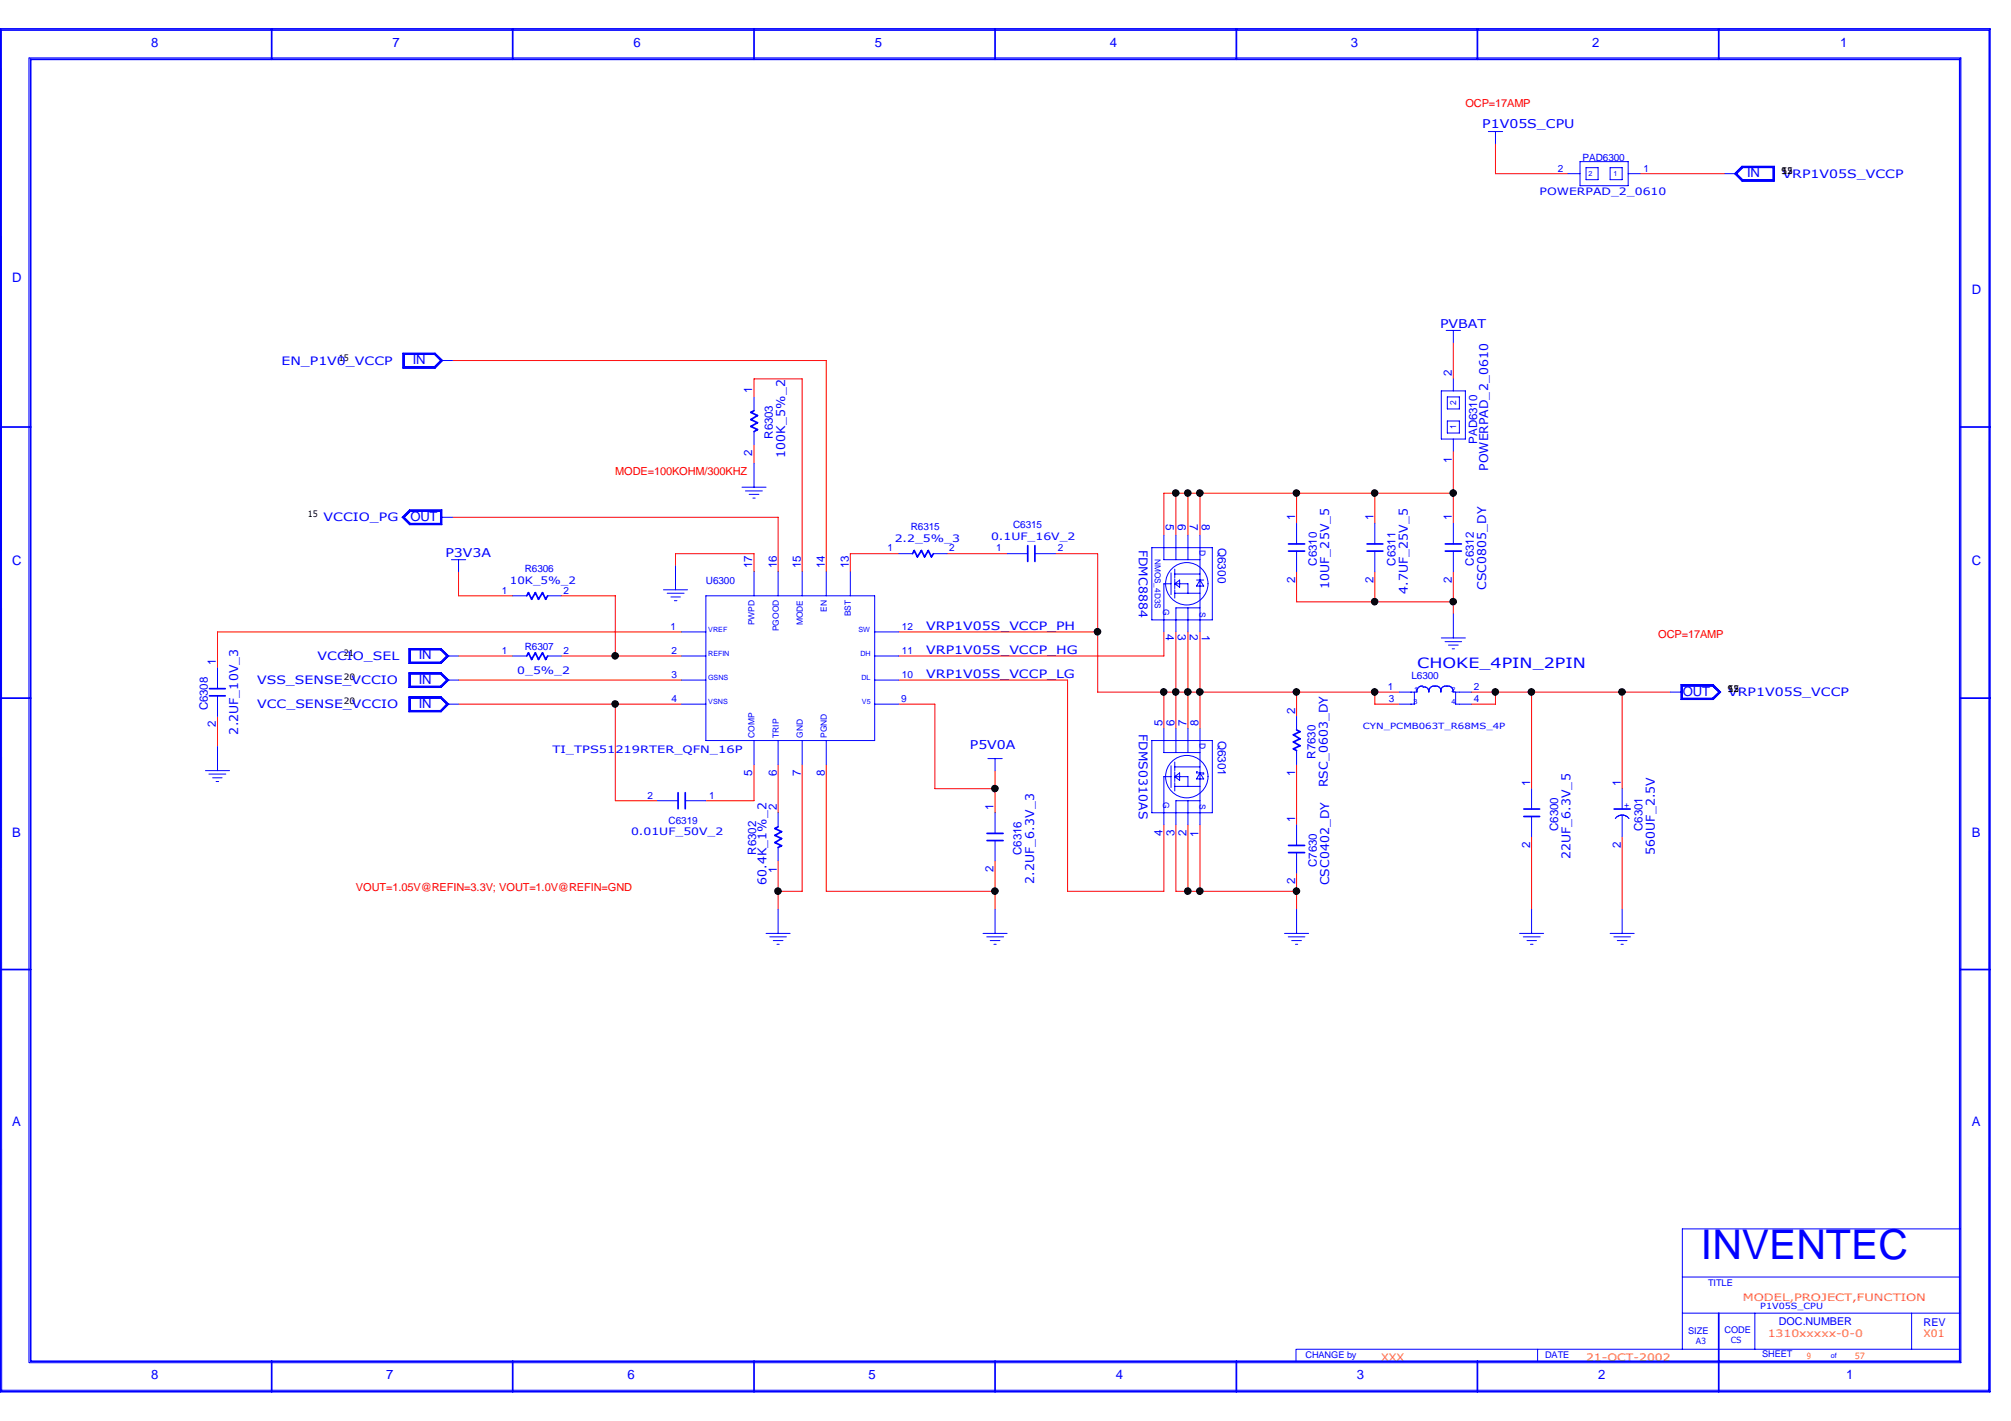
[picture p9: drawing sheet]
<svg xmlns="http://www.w3.org/2000/svg" width="297mm" height="210mm" viewBox="0 0 297 210" stroke-linecap="round" stroke-linejoin="round" font-family="sans-serif">
<g fill="none" stroke="#f00" stroke-width=".15">
<path d="M220.9 21.2v4.5h10.7M242.3 25.7h12.5M66.8 53.3h55.2v31.2M111.4 58.6v-2.6h7.1v28.5M214.7 50.6v5.4M66.8 76.4h48.1v8.1M111.4 65.7v2.7M173.7 72.9v6.2M175.5 72.9v6.2M177.2 72.9v6.2M191.5 72.9v4.4M203.1 72.9v4.4"/>
<path d="M214.7 72.9h-42.8v6.2M214.7 66.6v10.7M67.7 84.5v3.5h8M67.7 96.9h8M82.9 88h8v8.9M82.9 96.9h17.8M99.8 83.6v-1.8h11.6v2.7M100.7 93.3h-68.6v5.4M132.8 93.3h29.3M132.8 81.8h-7.2v2.7M139.9 81.8h8.9M155.9 81.8h6.2v20.4h44.6"/>
<path d="M171.9 93.3v3.6h-39.1M173.7 93.3v14.3M175.5 93.3v14.3M177.2 93.3v14.3M191.5 84.5v4.4h23.2M203.1 84.5v4.4M214.7 84.5v6.2M32.1 105.8v4.5M67.7 104h33M67.7 100.5h33M90.9 104v14.3h6.2M111.4 112.9v5.4h-7.1"/>
<path d="M114.9 112.9v7.2M118.5 112.9v18.8h-3.6M122 112.9v18.8h25M132.8 104h5.3v12.5h8.9M132.8 100.5h24.9v31.2h14.2v-9.9M147 113.8v6.3M171.9 102.2v5.4M191.5 102.2v3.6M191.5 112.9v8.9M203.1 102.2v1.8h3.6M217.3 102.2h29.4M220.9 102.2v1.8h-3.6"/>
<path d="M226.2 102.2v14.3M239.6 102.2v14.3M114.9 127.2v7.1M147 127.2v7.1M173.7 121.8v9.9h17.8M175.5 121.8v9.9M177.2 121.8v9.9M191.5 128.9v5.4M226.2 123.6v10.7M239.6 123.6v10.7"/>
</g>
<g fill="none" stroke="#00f" stroke-width=".15">
<path d="M.2 4.4l.1 201M.3 4.5h293.4M4.3 8.6v192.7M4.3 8.6h285.3v192.7h-285.3M219.8 19.4h2.2M220.9 19.4v1.8M293.8 4.5l-.1 200.9h-293.4M231.6 25.7h1.8M233.4 23.9h7.1v3.5h-7.1zM234.3 24.8h1.7v1.7h-1.7zM237.8 24.8h1.8v1.7h-1.8zM240.5 25.7h1.8"/>
<path d="M254.8 25.7h1.7M256.3 25.7l1-1.1h4.7v2.1h-4.7zM256.4 25.7l1-1h4.6v1.9h-4.6zM257.3 24.6h4.8v2.2h-4.8l-1.1-1.1zM257.4 24.8h4.5v1.7h-4.5l-.9-.8zM59.5 52.2h4.8l1.1 1.1-1.1 1.1h-4.8zM59.6 52.2h4.7l1 1.1-1 1h-4.7zM59.6 52.3h4.6l.9 1-.9 .9h-4.6zM59.7 52.4h4.5l.9 .9-.9 .8h-4.5zM65.1 53.3h1.7M111.4 58.6v2.1M212.9 57.7h3.5v7.2h-3.5z"/>
<path d="M213.6 48.8h2.1M213.8 58.6h1.8v1.8h-1.8zM214.7 48.8v1.8M214.7 56v1.7M59.5 76.4l1-1h4.7v2.1h-4.7zM59.6 76.4l1-.9h4.5v1.9h-4.5zM59.7 76.4l.9-.9h4.5v1.8h-4.5zM60.5 75.3h4.8v2.2h-4.8l-1.1-1.1zM65.1 76.4h1.7M109.6 72h3.6M110.1 72.5h2.5M110.7 73h1.4"/>
<path d="M111.2 73.6h.3M111.4 63.8v1.9M111.4 68.4v3.6M171.9 79.1v3.6h5.3M173.7 79.1v3.6M175.5 79.1v3.6M177.2 79.1v14.2M191.5 77.3v3M203.1 77.3v3M213.8 62.2h1.8v1.8h-1.8zM214.7 64.9v1.7M214.7 77.3v3"/>
<path d="M32.1 98.7v3M60.4 99.4h4.7l1.2 1.1-1.2 1.1h-4.7zM60.4 95.8h4.7l1.2 1.1-1.2 1.1h-4.7zM60.4 99.4h4.7l1.1 1.1-1.1 1h-4.7zM60.4 95.9h4.7l1.1 1-1.1 1.1h-4.7zM60.5 95.9h4.6l1 1-1 1h-4.6zM60.5 99.5h4.6l1 1-1 .9h-4.6zM60.6 99.6h4.5l.9 .9-.9 .8h-4.5zM60.6 96h4.5l.9 .9-.9 .9h-4.5zM66 96.9h1.7M66.7 82.7h2.1M67.7 82.7v1.8"/>
<path d="M75.7 88h2.1M75.7 96.9h2.1M80.9 88h2M80.9 96.9h2M98 87.1h3.6M98.5 87.6h2.5M99.1 88.2h1.4M99.6 88.7h.4M99.8 83.6v3.5M100.7 96.9h3.6M100.7 93.3h3.6M104.3 88h24.9v21.4h-24.9z"/>
<path d="M111.4 84.5v3.5M114.9 84.5v3.5M118.5 84.5v3.5M122 84.5v3.5M125.6 84.5v3.5M129.2 96.9h3.6M129.2 93.3h3.6M132.8 81.8h2M137.9 81.8h2M148.8 81.8h3M152.9 81.8h3M170.1 80.9h9v10.7h-9z"/>
<path d="M173 84.6v3.2M173 86.2h-1.1v7.1M173.5 87.6h3.7M173.5 84.1v1.2M173.5 85.5v1.5M173.5 87.1v1.2M173.5 86.2h2v1.4M173.5 86.2l.7-.5v1zM173.5 84.8h3.7M175.5 89.8v3.5M176.7 85.7h1.1M177.2 89.8h-3.5v3.5"/>
<path d="M177.2 85.7l.6 .9h-1.1zM191.5 81.4v3.1M203.1 81.4v3.1M212.9 94.2h3.5M213.4 94.8h2.5M213.9 95.3h1.5M214.5 95.8h.3M214.7 81.4v3.1M214.7 90.7v3.5M30.3 113.8h3.6M30.9 114.3h2.5M31.4 114.9h1.4"/>
<path d="M31.9 115.4h.4M32.1 102.8v3M32.1 110.3v3.5M60.4 102.9h4.7l1.2 1.1-1.2 1.2h-4.7zM60.4 103h4.7l1.1 1-1.1 1.1h-4.7zM60.5 103.1h4.6l1 .9-1 1h-4.6zM60.6 103.1h4.5l.9 .9-.9 .9h-4.5zM66 100.5h1.7M66 104h1.7M97.1 118.3h3.1M100.7 100.5h3.6M100.7 104h3.6"/>
<path d="M101.2 118.3h3.1M111.4 109.4v3.5M114.9 109.4v3.5M118.5 109.4v3.5M122 109.4v3.5M129.2 100.5h3.6M129.2 104h3.6M145.9 112.1h2.1M147 112.1v1.7M170.1 109.4h9v10.7h-9zM171.9 107.6v3.6h5.3M173 113.1v3.2"/>
<path d="M173 114.7h-1.1v7.1M173.5 112.6v1.2M173.5 114v1.4M173.5 115.6v1.2M173.5 116.2h3.7M173.5 113.3h3.7M173.5 114.7l.7-.5v1.1zM173.5 114.7h2v1.5M173.7 107.6v3.6M175.5 107.6v3.6M175.5 118.3v3.5M176.9 114h-.2v.2h1.1v.1h-.2"/>
<path d="M177.2 118.3h-3.5v3.5M177.2 114.2l.6 .9h-1.1zM177.2 107.6v14.2M191.5 105.8v2M191.5 110.9v2M208.9 102.2v1.8h-2.2M209.3 102.1v.1h-2.6M209.5 101.6l-.2 .4M210 101.3l-.5 .2M210.1 101.3h.1M210.4 101.5h-.2M210.4 101.5l.4 .1"/>
<path d="M210.9 101.7l.1 .4M211 102.2h.1M211.1 102.1v.1M211.3 101.6l-.2 .4M211.8 101.3l-.5 .2M211.8 101.3h.3M212 101.3l-.1 .1M212.2 101.3l.4 .3M212.7 101.6l.1 .5M212.8 102.1v.1M213 101.6l-.2 .4M213.5 101.3l-.4 .2"/>
<path d="M213.6 101.3l.1 .1M213.9 101.3l-.2 .1M213.9 101.3l.5 .3M214.5 101.6l.1 .5M214.6 102.1v.1h.9M215 102.2v1.8h.5M215.6 104h1.7M215.6 102.2h1.7M226.2 116.5v3M239.6 116.5v3M246.7 102.2h1.8M248.3 101.1h4.8l1.1 1.1-1.1 1.1h-4.8z"/>
<path d="M248.4 101.2h4.6l1.1 1-1.1 1.1h-4.6zM248.5 101.3h4.5l1 .9-1 1h-4.5zM248.5 101.3h4.4l1 .9-1 .9h-4.4zM113.2 137.9h3.5M113.7 138.4h2.5M114.2 138.9h1.5M114.8 139.5h.3M114.9 120.1v2M114.9 125.2v2M114.9 134.3v3.6M145.2 137.9h3.6M145.8 138.4h2.4"/>
<path d="M146.3 138.9h1.4M146.8 139.5h.3M147 120.1v3M147 124.2v3M147 134.3v3.6M189.7 137.9h3.6M190.3 138.4h2.4M190.8 138.9h1.4M191.3 139.5h.4M191.5 121.8v3.1M191.5 125.9v3M191.5 134.3v3.6"/>
<path d="M224.4 137.9h3.6M225 138.4h2.5M225.5 138.9h1.4M226.1 139.5h.3M226.2 120.6v3M226.2 134.3v3.6M237.8 137.9h3.6M238.4 138.4h2.4M238.7 120.8l-.1 .1M238.9 138.9h1.4M239.4 139.5h.4M239.6 120.4h-.4l-.4 .3"/>
<path d="M239.6 120.4v3.2M239.6 134.3v3.6M239.6 120.4h.4l.4 .3M240 120.5h.1M240.5 120.8l.1 .1M191.4 199.3v1.8M191.5 199.3h98M227.1 199.3v1.8M248.5 181.5v17.8M248.5 194h41M248.5 188.6h41M248.6 181.5h41"/>
<path d="M259.2 194v5.3M282.4 194v5.3"/>
<circle cx="175.3" cy="86.2" r="3.1"/>
<circle cx="175.3" cy="114.7" r="3.1"/>
</g>
<g fill="none" stroke="#00f" stroke-width=".25">
<path d="M0 4.3h293.9v201.3h-293.9zM40.1 4.3v4.5M75.7 4.3v4.5M111.4 4.3v4.5M147 4.3v4.5M182.6 4.3v4.5M218.2 4.3v4.5M253.9 4.3v4.5M289.5 8.8h-285v192.3h285M289.5 8.7v192.4M0 63.1h4.5M111.4 60.7l-.5 .2 1 .5-1 .6 1 .4-1 .6 1 .5-.5 .3"/>
<path d="M289.5 63.1h4.4M77.8 88l.3-.5 .4 1 .6-1 .4 1 .6-1 .5 1 .3-.5M77.8 96.9l.3-.5 .4 1 .6-1 .4 1 .6-1 .5 1 .3-.5M134.8 81.8l.2-.5 .5 1 .6-1 .5 1 .5-1 .5 1 .3-.5M151.8 80.6v2.3M152.9 80.6v2.3M190.3 80.3h2.4M190.3 81.4h2.4M201.9 80.3h2.4M201.9 81.4h2.4M213.5 80.3h2.4M213.5 81.4h2.4"/>
<path d="M0 103.1h4.5M30.9 101.7h2.4M30.9 102.8h2.4M100.2 117.1v2.4M101.2 117.1v2.4M191.5 107.8l.5 .3-1 .4 1 .6-1 .5 1 .6-1 .4 .5 .3M225.1 119.5h2.3M238.4 119.5h2.4M289.5 103.1h4.4M114.9 122.1l-.4 .3 .9 .5-.9 .5 .9 .5-.9 .6 .9 .4-.5 .3M145.8 123.1h2.4M145.8 124.2h2.4"/>
<path d="M190.3 124.9h2.4M190.3 125.9h2.4M225.1 120.6h2.3M0 143.2h4.5M289.5 143.2h4.4M253.9 194v11.6M40.1 201.1v4.5M75.7 201.1v4.5M111.4 201.1v4.5M147 201.1v4.5M182.6 201.1v4.5M218.2 201.1v4.5"/>
</g>
<g fill="#000">
<circle cx="173.7" cy="72.8" r=".49"/>
<circle cx="175.4" cy="72.8" r=".49"/>
<circle cx="177.2" cy="72.8" r=".49"/>
<circle cx="191.5" cy="72.8" r=".49"/>
<circle cx="203" cy="72.8" r=".49"/>
<circle cx="214.6" cy="72.8" r=".49"/>
<circle cx="90.9" cy="96.9" r=".49"/>
<circle cx="162.1" cy="93.3" r=".49"/>
<circle cx="203" cy="88.9" r=".49"/>
<circle cx="214.6" cy="88.9" r=".49"/>
<circle cx="90.9" cy="104" r=".49"/>
<circle cx="147" cy="116.5" r=".49"/>
<circle cx="171.9" cy="102.2" r=".49"/>
<circle cx="173.7" cy="102.2" r=".49"/>
<circle cx="175.4" cy="102.2" r=".49"/>
<circle cx="177.2" cy="102.2" r=".49"/>
<circle cx="191.5" cy="102.2" r=".49"/>
<circle cx="203" cy="102.2" r=".49"/>
<circle cx="220.9" cy="102.2" r=".49"/>
<circle cx="226.2" cy="102.2" r=".49"/>
<circle cx="239.6" cy="102.2" r=".49"/>
<circle cx="114.9" cy="131.6" r=".49"/>
<circle cx="147" cy="131.6" r=".49"/>
<circle cx="175.4" cy="131.6" r=".49"/>
<circle cx="177.2" cy="131.6" r=".49"/>
<circle cx="191.5" cy="131.6" r=".49"/>
</g>
<g fill="none" stroke="#000" stroke-width=".15">
<circle cx="173.7" cy="72.8" r=".49"/>
<circle cx="175.4" cy="72.8" r=".49"/>
<circle cx="177.2" cy="72.8" r=".49"/>
<circle cx="191.5" cy="72.8" r=".49"/>
<circle cx="203" cy="72.8" r=".49"/>
<circle cx="214.6" cy="72.8" r=".49"/>
<circle cx="90.9" cy="96.9" r=".49"/>
<circle cx="162.1" cy="93.3" r=".49"/>
<circle cx="203" cy="88.9" r=".49"/>
<circle cx="214.6" cy="88.9" r=".49"/>
<circle cx="90.9" cy="104" r=".49"/>
<circle cx="147" cy="116.5" r=".49"/>
<circle cx="171.9" cy="102.2" r=".49"/>
<circle cx="173.7" cy="102.2" r=".49"/>
<circle cx="175.4" cy="102.2" r=".49"/>
<circle cx="177.2" cy="102.2" r=".49"/>
<circle cx="191.5" cy="102.2" r=".49"/>
<circle cx="203" cy="102.2" r=".49"/>
<circle cx="220.9" cy="102.2" r=".49"/>
<circle cx="226.2" cy="102.2" r=".49"/>
<circle cx="239.6" cy="102.2" r=".49"/>
<circle cx="114.9" cy="131.6" r=".49"/>
<circle cx="147" cy="131.6" r=".49"/>
<circle cx="175.4" cy="131.6" r=".49"/>
<circle cx="177.2" cy="131.6" r=".49"/>
<circle cx="191.5" cy="131.6" r=".49"/>
</g>
<text font-size="6.1" fill="#00f" x="251.2" y="186">INVENTEC</text>
<text font-size="2.1" fill="#00f" x="209.3" y="98.7">CHOKE_4PIN_2PIN</text>
<g font-size="1.9" fill="#00f">
<text x="22.3" y="6.9">8</text>
<text x="58" y="6.9">7</text>
<text x="93.6" y="6.9">6</text>
<text x="129.2" y="6.9">5</text>
<text x="163.9" y="6.9">4</text>
<text x="199.5" y="6.9">3</text>
<text x="235.2" y="6.9">2</text>
<text x="271.8" y="6.9">1</text>
<text x="258.1" y="26.2">IN</text>
<text x="1.8" y="41.7">D</text>
<text x="291.2" y="43.4">D</text>
<text x="61" y="53.8">IN</text>
<text x="60.6" y="76.9">OUT</text>
<text x="1.8" y="83.5">C</text>
<text x="291.2" y="83.5">C</text>
<text x="61.8" y="101">IN</text>
<text x="61.8" y="97.4">IN</text>
<text x="61.8" y="104.5">IN</text>
<text x="248.6" y="102.7">OUT</text>
<text x="1.8" y="123.6">B</text>
<text x="291.2" y="123.6">B</text>
<text x="1.8" y="166.3">A</text>
<text x="291.2" y="166.3">A</text>
<text x="22.3" y="203.7">8</text>
<text x="57.1" y="203.7">7</text>
<text x="92.7" y="203.7">6</text>
<text x="128.3" y="203.7">5</text>
<text x="164.8" y="203.7">4</text>
<text x="200.4" y="203.7">3</text>
<text x="236" y="203.7">2</text>
<text x="272.7" y="203.7">1</text>
</g>
<g font-size="1.8" fill="#00f">
<text x="218.9" y="19">P1V05S_CPU</text>
<text x="212.7" y="48.4">PVBAT</text>
<text x="116" y="67.6" transform="rotate(-90 116 67.6)">100K_5%_2</text>
<text x="219.8" y="69.6" transform="rotate(-90 219.8 69.6)">POWERPAD_2_0610</text>
<text x="65.8" y="82.2">P3V3A</text>
<text x="168.2" y="81.2" transform="rotate(90 168.2 81.2)">FDMC8884</text>
<text x="196.3" y="87" transform="rotate(-90 196.3 87)">10UF_25V_5</text>
<text x="207.9" y="87.8" transform="rotate(-90 207.9 87.8)">4.7UF_25V_5</text>
<text x="219.5" y="87.1" transform="rotate(-90 219.5 87.1)">CSC0805_DY</text>
<text x="35.2" y="108.5" transform="rotate(-90 35.2 108.5)">2.2UF_10V_3</text>
<text x="143.3" y="110.7">P5V0A</text>
<text x="168.2" y="108.5" transform="rotate(90 168.2 108.5)">FDMS0310AS</text>
<text x="196.1" y="116.3" transform="rotate(-90 196.1 116.3)">RSC_0603_DY</text>
<text x="113.2" y="130.7" transform="rotate(-90 113.2 130.7)">60.4K_1%_2</text>
<text x="152.7" y="130.5" transform="rotate(-90 152.7 130.5)">2.2UF_6.3V_3</text>
<text x="196.3" y="130.8" transform="rotate(-90 196.3 130.8)">CSC0402_DY</text>
<text x="232" y="126.9" transform="rotate(-90 232 126.9)">22UF_6.3V_5</text>
<text x="244.4" y="126.3" transform="rotate(-90 244.4 126.3)">560UF_2.5V</text>
</g>
<g font-size="1.7" fill="#00f">
<text x="263.3" y="26.2">VRP1V05S_VCCP</text>
<text x="41.6" y="53.8">EN_P1V0_VCCP</text>
<text x="111.1" y="58.1" transform="rotate(-90 111.1 58.1)">1</text>
<text x="214.5" y="55.6" transform="rotate(-90 214.5 55.6)">2</text>
<text x="114.2" y="64.8" transform="rotate(-90 114.2 64.8)">R6303</text>
<text x="218.2" y="65.6" transform="rotate(-90 218.2 65.6)">PAD6310</text>
<text x="111.1" y="67.4" transform="rotate(-90 111.1 67.4)">2</text>
<text x="214.5" y="68.4" transform="rotate(-90 214.5 68.4)">1</text>
<text x="47.8" y="77">VCCIO_PG</text>
<text x="172.2" y="77.4" transform="rotate(90 172.2 77.4)">5</text>
<text x="174" y="77.4" transform="rotate(90 174 77.4)">6</text>
<text x="175.8" y="77.4" transform="rotate(90 175.8 77.4)">7</text>
<text x="177.5" y="77.4" transform="rotate(90 177.5 77.4)">8</text>
<text x="191.3" y="76.8" transform="rotate(-90 191.3 76.8)">1</text>
<text x="202.9" y="76.8" transform="rotate(-90 202.9 76.8)">1</text>
<text x="214.5" y="76.8" transform="rotate(-90 214.5 76.8)">1</text>
<text x="111.1" y="83.9" transform="rotate(-90 111.1 83.9)">17</text>
<text x="114.7" y="83.9" transform="rotate(-90 114.7 83.9)">16</text>
<text x="118.3" y="83.9" transform="rotate(-90 118.3 83.9)">15</text>
<text x="121.8" y="83.9" transform="rotate(-90 121.8 83.9)">14</text>
<text x="125.4" y="83.9" transform="rotate(-90 125.4 83.9)">13</text>
<text x="179.9" y="80.9" transform="rotate(90 179.9 80.9)">Q6300</text>
<text x="194.5" y="83.6" transform="rotate(-90 194.5 83.6)">C6310</text>
<text x="206.1" y="83.6" transform="rotate(-90 206.1 83.6)">C6311</text>
<text x="217.7" y="83.6" transform="rotate(-90 217.7 83.6)">C6312</text>
<text x="191.3" y="86.1" transform="rotate(-90 191.3 86.1)">2</text>
<text x="202.9" y="86.1" transform="rotate(-90 202.9 86.1)">2</text>
<text x="214.5" y="86.1" transform="rotate(-90 214.5 86.1)">2</text>
<text x="136.8" y="93">VRP1V05S_VCCP_PH</text>
<text x="172.2" y="93.7" transform="rotate(90 172.2 93.7)">4</text>
<text x="174" y="93.7" transform="rotate(90 174 93.7)">3</text>
<text x="175.8" y="93.7" transform="rotate(90 175.8 93.7)">2</text>
<text x="177.5" y="93.8" transform="rotate(90 177.5 93.8)">1</text>
<text x="31.9" y="98.2" transform="rotate(-90 31.9 98.2)">1</text>
<text x="38" y="101">VSS_SENSE_VCCIO</text>
<text x="46.9" y="97.5">VCCIO_SEL</text>
<text x="136.8" y="100.2">VRP1V05S_VCCP_LG</text>
<text x="136.8" y="96.6">VRP1V05S_VCCP_HG</text>
<text x="30.7" y="104.9" transform="rotate(-90 30.7 104.9)">C6308</text>
<text x="31.9" y="107.4" transform="rotate(-90 31.9 107.4)">2</text>
<text x="38" y="104.6">VCC_SENSE_VCCIO</text>
<text x="171.7" y="107.2" transform="rotate(-90 171.7 107.2)">5</text>
<text x="173.5" y="107.2" transform="rotate(-90 173.5 107.2)">6</text>
<text x="175.3" y="107.2" transform="rotate(-90 175.3 107.2)">7</text>
<text x="177" y="107.2" transform="rotate(-90 177 107.2)">8</text>
<text x="191.3" y="105.5" transform="rotate(-90 191.3 105.5)">2</text>
<text x="255.3" y="102.8">VRP1V05S_VCCP</text>
<text x="179.9" y="109.4" transform="rotate(90 179.9 109.4)">Q6301</text>
<text x="194.3" y="112.1" transform="rotate(-90 194.3 112.1)">R7630</text>
<text x="111.1" y="114.6" transform="rotate(-90 111.1 114.6)">5</text>
<text x="114.7" y="119.7" transform="rotate(-90 114.7 119.7)">2</text>
<text x="114.7" y="114.6" transform="rotate(-90 114.7 114.6)">6</text>
<text x="118.3" y="114.6" transform="rotate(-90 118.3 114.6)">7</text>
<text x="121.8" y="114.6" transform="rotate(-90 121.8 114.6)">8</text>
<text x="146.8" y="119.6" transform="rotate(-90 146.8 119.6)">1</text>
<text x="191.3" y="114.7" transform="rotate(-90 191.3 114.7)">1</text>
<text x="226" y="116" transform="rotate(-90 226 116)">1</text>
<text x="239.4" y="116" transform="rotate(-90 239.4 116)">1</text>
<text x="171.7" y="123.5" transform="rotate(-90 171.7 123.5)">4</text>
<text x="173.5" y="123.5" transform="rotate(-90 173.5 123.5)">3</text>
<text x="175.3" y="123.5" transform="rotate(-90 175.3 123.5)">2</text>
<text x="177" y="123.6" transform="rotate(-90 177 123.6)">1</text>
<text x="191.3" y="121.4" transform="rotate(-90 191.3 121.4)">1</text>
<text x="226" y="125.3" transform="rotate(-90 226 125.3)">2</text>
<text x="230.2" y="122.7" transform="rotate(-90 230.2 122.7)">C6300</text>
<text x="239.4" y="125.3" transform="rotate(-90 239.4 125.3)">2</text>
<text x="242.6" y="122.7" transform="rotate(-90 242.6 122.7)">C6301</text>
<text x="111.7" y="126.2" transform="rotate(-90 111.7 126.2)">R6302</text>
<text x="114.7" y="128.9" transform="rotate(-90 114.7 128.9)">1</text>
<text x="146.8" y="128.8" transform="rotate(-90 146.8 128.8)">2</text>
<text x="150.9" y="126.3" transform="rotate(-90 150.9 126.3)">C6316</text>
<text x="191.3" y="130.6" transform="rotate(-90 191.3 130.6)">2</text>
<text x="194.5" y="128.1" transform="rotate(-90 194.5 128.1)">C7630</text>
</g>
<g font-size="1.6" fill="#f00">
<text x="216.4" y="15.8">OCP=17AMP</text>
<text x="90.9" y="70.1">MODE=100KOHM/300KHZ</text>
<text x="244.9" y="94.2">OCP=17AMP</text>
<text x="52.6" y="131.6">VOUT=1.05V@REFIN=3.3V; VOUT=1.0V@REFIN=GND</text>
</g>
<g font-size="1.6" fill="#00f">
<text x="262.8" y="195.8">DOC.NUMBER</text>
<text x="284.1" y="195.9">REV</text>
</g>
<g font-size="1.5" fill="#00f">
<text x="233.8" y="23.7">PAD6300</text>
<text x="227.4" y="28.9">POWERPAD_2_0610</text>
<text x="230.1" y="25.4">2</text>
<text x="242.7" y="25.4">1</text>
<text x="131.1" y="81.4">1</text>
<text x="132.2" y="80">2.2_5%_3</text>
<text x="134.5" y="78.2">R6315</text>
<text x="140.2" y="81.4">2</text>
<text x="146.4" y="79.8">0.1UF_16V_2</text>
<text x="147.1" y="81.4">1</text>
<text x="149.6" y="78">C6315</text>
<text x="156.2" y="81.4">2</text>
<text x="74.1" y="87.7">1</text>
<text x="75.3" y="86.2">10K_5%_2</text>
<text x="77.5" y="84.5">R6306</text>
<text x="83.2" y="87.7">2</text>
<text x="104.3" y="86.3">U6300</text>
<text x="99.1" y="93">1</text>
<text x="133.2" y="93">12</text>
<text x="74.1" y="96.6">1</text>
<text x="76.4" y="99.6">0_5%_2</text>
<text x="77.5" y="96.1">R6307</text>
<text x="83.2" y="96.6">2</text>
<text x="99.2" y="100.2">3</text>
<text x="99.2" y="96.6">2</text>
<text x="133.2" y="100.2">10</text>
<text x="133.2" y="96.6">11</text>
<text x="205" y="101.9">1</text>
<text x="208.5" y="100.3">L6300</text>
<text x="217.7" y="101.9">2</text>
<text x="99.2" y="103.7">4</text>
<text x="133.1" y="103.7">9</text>
<text x="205.1" y="103.7">3</text>
<text x="217.7" y="103.7">4</text>
<text x="81.6" y="111.2">TI_TPS51219RTER_QFN_16P</text>
<text x="95.6" y="118">2</text>
<text x="104.7" y="118">1</text>
<text x="93.2" y="123.4">0.01UF_50V_2</text>
<text x="98.8" y="121.7">C6319</text>
</g>
<g font-size="1.5" fill="#ff8c00">
<text x="257.4" y="192.2">MODEL,PROJECT,FUNCTION</text>
<text x="261.1" y="197.5">1310xxxxx-0-0</text>
<text x="284.1" y="197.5">X01</text>
<text x="204" y="201.1">XXX</text>
<text x="234.3" y="201.1">21-OCT-2002</text>
</g>
<g font-size="1.4" fill="#00f">
<text x="252.3" y="189.9">TITLE</text>
<text x="249.3" y="197">SIZE</text>
<text x="254.7" y="196.8">CODE</text>
<text x="192.8" y="200.6">CHANGE by</text>
<text x="228.2" y="200.6">DATE</text>
<text x="260.3" y="200.4">SHEET</text>
</g>
<g font-size="1.3">
<text x="263.1" y="25.7">9</text>
<text x="263.1" y="25.7">55</text>
<text x="263.3" y="25.7">12</text>
<text x="50" y="53.3">15</text>
<text x="45.5" y="76.4">15</text>
<text x="50.8" y="100.5">20</text>
<text x="50.8" y="96.9">21</text>
<text x="50.8" y="104">20</text>
<text x="255.2" y="102.2">9</text>
<text x="255.2" y="102.2">55</text>
<text x="255.4" y="102.2">12</text>
</g>
<g font-size="1.3" fill="#00f">
<text x="215.1" y="59.9" transform="rotate(-90 215.1 59.9)">2</text>
<text x="215.1" y="63.3" transform="rotate(-90 215.1 63.3)">1</text>
<text x="177.2" y="81.2" transform="rotate(90 177.2 81.2)">D</text>
<text x="111.5" y="92.4" transform="rotate(-90 111.5 92.4)">PWPD</text>
<text x="115" y="93.3" transform="rotate(-90 115 93.3)">PGOOD</text>
<text x="118.6" y="92.4" transform="rotate(-90 118.6 92.4)">MODE</text>
<text x="122.1" y="90.3" transform="rotate(-90 122.1 90.3)">EN</text>
<text x="125.7" y="91.1" transform="rotate(-90 125.7 91.1)">BST</text>
<text x="171.8" y="90" transform="rotate(90 171.8 90)">G</text>
<text x="177.2" y="90.3" transform="rotate(90 177.2 90.3)">S</text>
<text x="201.3" y="107.6">CYN_PCMB063T_R68MS_4P</text>
<text x="111.5" y="109" transform="rotate(-90 111.5 109)">COMP</text>
<text x="115" y="109" transform="rotate(-90 115 109)">TRIP</text>
<text x="118.6" y="109" transform="rotate(-90 118.6 109)">GND</text>
<text x="122.1" y="109" transform="rotate(-90 122.1 109)">PGND</text>
<text x="177.2" y="109.7" transform="rotate(90 177.2 109.7)">D</text>
<text x="171.8" y="118.5" transform="rotate(90 171.8 118.5)">G</text>
<text x="177.2" y="118.8" transform="rotate(90 177.2 118.8)">S</text>
<text x="240.7" y="119.3" transform="rotate(-90 240.7 119.3)">+</text>
<text x="260" y="193.4">P1V05S_CPU</text>
<text x="250.5" y="198.5">A3</text>
<text x="255.6" y="198.4">CS</text>
</g>
<g font-size="1.3" fill="#ff8c00">
<text x="266.9" y="200.7">9</text>
<text x="274" y="200.7">57</text>
</g>
<text font-size="1.2" fill="#00f" x="170.6" y="82.5" transform="rotate(90 170.6 82.5)">NMOS_4D3S</text>
<g font-size="1.1" fill="#00f">
<text x="234.6" y="26">2</text>
<text x="238.3" y="26">1</text>
<text x="104.6" y="93.3">VREF</text>
<text x="126.8" y="93.3">SW</text>
<text x="104.6" y="96.9">REFIN</text>
<text x="104.6" y="100.5">GSNS</text>
<text x="127.1" y="96.9">DH</text>
<text x="127.3" y="100.5">DL</text>
<text x="104.6" y="104">VSNS</text>
<text x="127.3" y="104">V5</text>
<text x="208.8" y="104">3</text>
<text x="208.9" y="102.2">1</text>
<text x="214.4" y="104">4</text>
<text x="214.4" y="102.2">2</text>
<text x="270.4" y="200.6">of</text>
</g>
</svg>
